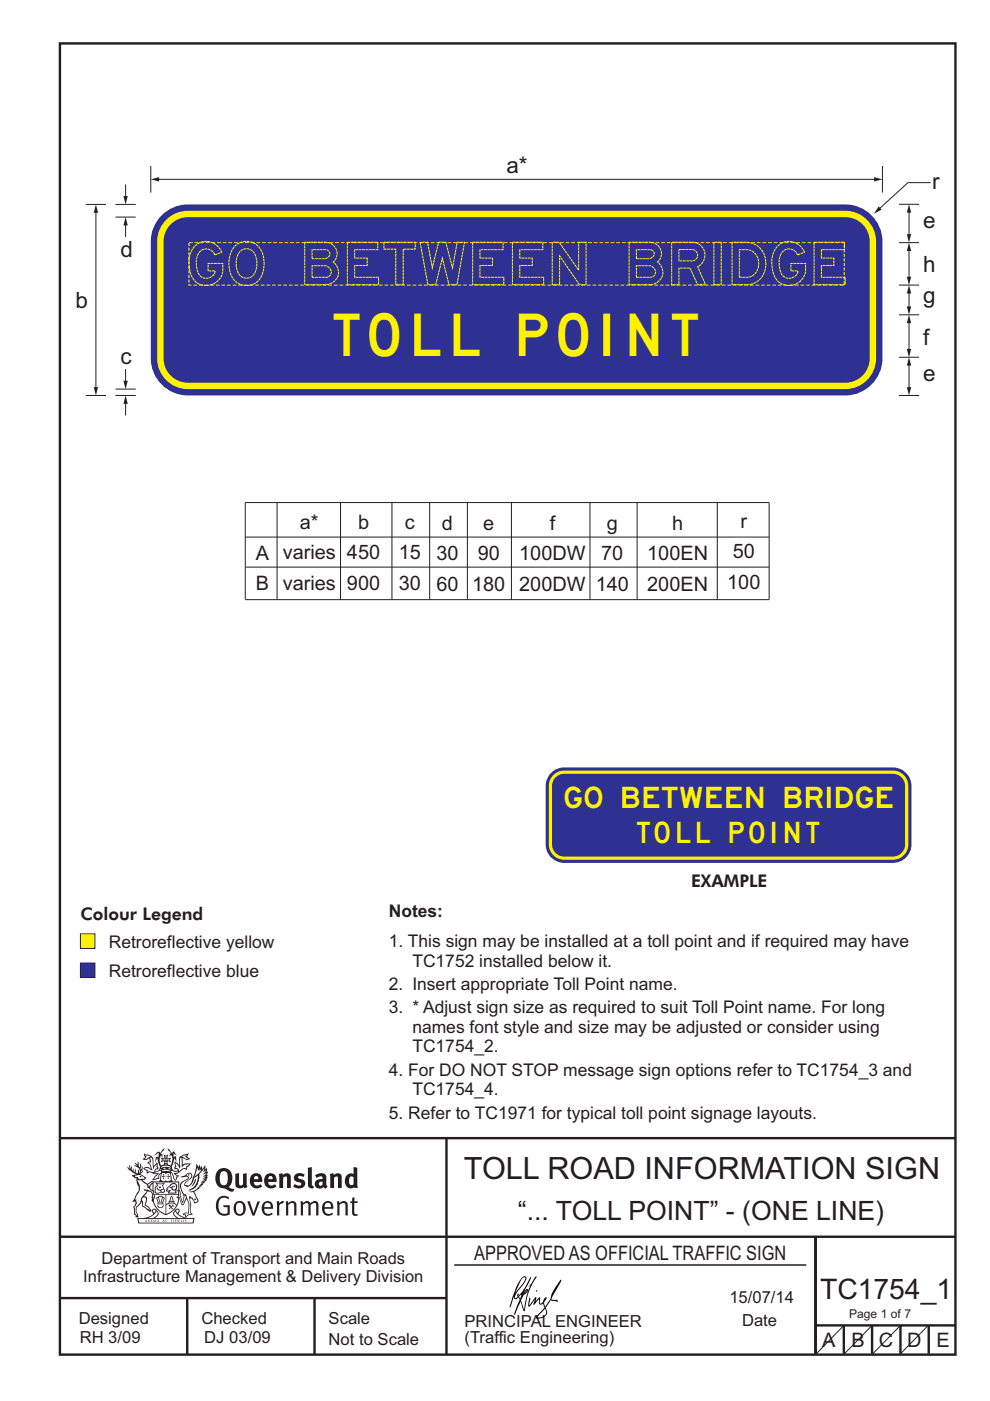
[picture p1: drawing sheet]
<svg xmlns="http://www.w3.org/2000/svg" width="210mm" height="297mm" viewBox="0 0 210 297" stroke-linecap="round" stroke-linejoin="round" font-family="sans-serif">
<path d="M34.3 45.7a7.8 7.8 0 0 1 5.5-2.4h139.5a7.9 7.9 0 0 1 7.9 7.9v24.8a7.9 7.9 0 0 1-7.9 7.8h-139.5a7.9 7.9 0 0 1-7.8-7.8v-24.8a7.8 7.8 0 0 1 2.3-5.5z" fill-rule="evenodd" fill="#2e3092"/>
<path d="M34.9 46.9a6.5 6.5 0 0 1 4.9-2.2h139.5a6.5 6.5 0 0 1 6.5 6.5v24.8a6.5 6.5 0 0 1-6.5 6.5h-139.5a6.5 6.5 0 0 1-6.5-6.5v-24.8a6.5 6.5 0 0 1 1.6-4.3z" fill-rule="evenodd" fill="#fff200"/>
<g fill="none" stroke="#231f20" stroke-width=".51">
<path d="M12.7 9.2h190v278h-190zM12.7 241.3h189.9M94.7 241.4v45.8M12.7 262.2h190.1M12.7 275.2h82M39.7 275.2v12M66.7 275.2v12M173 262.2v24.8M173 281h29.7M179 281v6M185 281v6M191 281v6"/>
<path d="M197 281v6"/>
</g>
<path d="M96.4 268.2h74.6M179 281l-6 6.2M185 281l-6.1 6.2M191 281l-6 6.2" fill="none" stroke="#231f20" stroke-width=".21"/>
<path d="M17.1 198h3v3.1h-3z" fill-rule="evenodd" fill="#fff200" stroke="#231f20" stroke-width=".21"/>
<path d="M17.1 204.2h3v3.1h-3z" fill-rule="evenodd" fill="#2e3092" stroke="#231f20" stroke-width=".21"/>
<path d="M35.9 47.9a5.2 5.2 0 0 1 3.9-1.9h139.5a5.2 5.2 0 0 1 5.2 5.2v24.8a5.2 5.2 0 0 1-5.2 5.1h-139.5a5.2 5.2 0 0 1-5.1-5.1v-24.8a5.1 5.1 0 0 1 1.2-3.3z" fill-rule="evenodd" fill="#2e3092"/>
<path d="M32 35.2v5.6M32.9 38h153.4" fill="none" stroke="#231f20" stroke-width=".21"/>
<g fill="#231f20">
<path d="M185.4 37.6l1.8 .4-1.8 .5z"/>
<path d="M32 38l1.8-.4v.9z"/>
</g>
<path d="M40.1 51.4h139v9h-139z" fill="none" stroke="#fff200" stroke-width=".21" stroke-dasharray=".7 .4" stroke-linecap="butt"/>
<path d="M190.7 75.7h4.2M192.8 76.7v6.2M190.7 83.8h4.2" fill="none" stroke="#231f20" stroke-width=".21"/>
<g fill="#231f20">
<path d="M192.3 82.1h1l-.5 1.7z"/>
<path d="M192.8 75.7l.5 1.8h-1z"/>
</g>
<path d="M197.4 38.7h-4.8l-6.6 6M18.2 43.3h4.3" fill="none" stroke="#231f20" stroke-width=".21"/>
<path d="M186.4 43.8l.6 .6-1.6 .9z" fill="#231f20"/>
<path d="M20.3 44.3v38.6" fill="none" stroke="#231f20" stroke-width=".21"/>
<g fill="#231f20">
<path d="M19.9 82.1h.9l-.5 1.7z"/>
<path d="M20.3 43.3l.5 1.8h-.9z"/>
</g>
<path d="M187.2 35.2v5.6M26.6 78.3v3.3M18.2 83.8h4.3M24.5 83.8h4.3M24.5 82.5h4.3" fill="none" stroke="#231f20" stroke-width=".21"/>
<path d="M26.2 80.7h.9l-.5 1.8z" fill="#231f20"/>
<path d="M26.6 84.8v3.3" fill="none" stroke="#231f20" stroke-width=".21"/>
<path d="M26.6 83.8l.5 1.8h-.9z" fill="#231f20"/>
<path d="M26.6 39.1v3.3M24.5 43.3h4.3M24.5 46h4.3" fill="none" stroke="#231f20" stroke-width=".21"/>
<path d="M26.2 41.6h.9l-.5 1.7z" fill="#231f20"/>
<path d="M26.6 46.9v3.4" fill="none" stroke="#231f20" stroke-width=".21"/>
<path d="M26.6 46l.5 1.8h-.9z" fill="#231f20"/>
<path d="M192.8 67.7v7.1" fill="none" stroke="#231f20" stroke-width=".21"/>
<g fill="#231f20">
<path d="M192.3 74h1l-.5 1.7z"/>
<path d="M192.8 66.7l.5 1.8h-1z"/>
</g>
<path d="M190.7 66.7h4.2M192.8 61.4v4.4" fill="none" stroke="#231f20" stroke-width=".21"/>
<g fill="#231f20">
<path d="M192.3 65h1l-.5 1.7z"/>
<path d="M192.8 60.4l.5 1.8h-1z"/>
</g>
<path d="M192.8 52.4v7.1M190.7 60.4h4.2" fill="none" stroke="#231f20" stroke-width=".21"/>
<g fill="#231f20">
<path d="M192.3 58.7h1l-.5 1.7z"/>
<path d="M192.8 51.4l.5 1.8h-1z"/>
</g>
<path d="M190.7 51.4h4.2M190.7 43.3h4.2M192.8 44.2v6.3" fill="none" stroke="#231f20" stroke-width=".21"/>
<g fill="#231f20">
<path d="M192.3 49.6h1l-.5 1.8z"/>
<path d="M192.8 43.3l.5 1.8h-1z"/>
</g>
<g fill="none" stroke="#231f20" stroke-width=".21">
<path d="M52 113.9h111.1M58.8 106.6v20.5M72.2 106.6v20.5M83.1 106.6v20.5M91.1 106.6v20.5M99.1 106.6v20.5M108.5 106.6v20.5M125.1 106.6v20.5M135.1 106.6v20.5M152.1 106.6v20.5M163.1 106.6h-111.1v20.5M163.1 106.6v20.5h-111.1"/>
<path d="M52.1 120.2h111M196.9 281l-6.1 6.2"/>
</g>
<g fill="#231f20">
<path d="M47 248.5a2.55 2.55 0 0 0 0 2.7l.3 .1a.81 .81 0 0 0 1-.9v-.6a1.04 1.04 0 0 0-1.1-1.5zM46.3 248.1a1.82 1.82 0 0 1 2.1-.2 1.82 1.82 0 0 1 .9 1.9 2.29 2.29 0 0 1-.8 1.9l.7 .3h.5l-.2 .6a2.87 2.87 0 0 1-2-.7 2.12 2.12 0 0 1-1.7-3.1z" fill-rule="evenodd"/>
<path d="M49.9 248.9l.8-.2v2a.46 .46 0 0 0 .2 .6 .46 .46 0 0 0 .7-.2v-2.2l.7-.2v2.4l.2 .5-.6 .4-.2-.3a1.02 1.02 0 0 1-1.2 .2 1.02 1.02 0 0 1-.6-1.1z" fill-rule="evenodd"/>
<path d="M54 249.5l-.1 .5h.9a.49 .49 0 0 0-.2-.6 .49 .49 0 0 0-.6 .1zM53.4 249.2a1.34 1.34 0 0 1 1.6-.3 1.34 1.34 0 0 1 .6 1.5v.2h-1.7a.77 .77 0 0 0 .5 .8 .77 .77 0 0 0 .9-.3l.3 .4a1.59 1.59 0 0 1-2.1 .2 1.59 1.59 0 0 1-.4-2z" fill-rule="evenodd"/>
<path d="M57 249.5l-.1 .5h.9a.49 .49 0 0 0-.2-.6 .49 .49 0 0 0-.6 .1zM56.4 249.2a1.34 1.34 0 0 1 1.6-.3 1.34 1.34 0 0 1 .7 1.5v.2h-1.8a.77 .77 0 0 0 .5 .8 .77 .77 0 0 0 .9-.3l.3 .4a1.59 1.59 0 0 1-2 .2 1.59 1.59 0 0 1-.5-2z" fill-rule="evenodd"/>
<path d="M59.1 248.9l.8-.2 .1 .4a.95 .95 0 0 1 1-.3 .95 .95 0 0 1 .7 .8v2.3h-.8v-2.3a.46 .46 0 0 0-.8 .1v2.2h-.9z" fill-rule="evenodd"/>
<path d="M62.5 249.1a1.75 1.75 0 0 1 2.1-.1l-.2 .5-.6-.2a.43 .43 0 0 0-.6 .3l.4 .3a1.04 1.04 0 0 1 1.2 1.2 1.04 1.04 0 0 1-1.4 .9l-1.2-.4 .3-.6 1 .4 .4-.4a.88 .88 0 0 0-1-.5l-.4-.2-.1-.4z" fill-rule="evenodd"/>
<path d="M65.3 247.6l.8-.2 .1 3.8 .2 .2 .2 .5a.88 .88 0 0 1-1-.1 .88 .88 0 0 1-.3-1z" fill-rule="evenodd"/>
<path d="M67.8 250.6a.43 .43 0 0 0-.1 .7 .43 .43 0 0 0 .7-.1v-.7zM66.8 249.2a1.7 1.7 0 0 1 2.4 .1v1.8l.3 .4-.4 .5-.5-.3a1.03 1.03 0 0 1-1.7-.2 1.03 1.03 0 0 1 .8-1.5h.7v-.4a.8 .8 0 0 0-1.2 .1z" fill-rule="evenodd"/>
<path d="M69.9 248.9l.8-.2 .1 .4a.95 .95 0 0 1 1-.3 .95 .95 0 0 1 .7 .8v2.3h-.8v-2.3a.46 .46 0 0 0-.8 .1v2.2h-.8z" fill-rule="evenodd"/>
<path d="M74.3 249.5a1.48 1.48 0 0 0 0 1.7l.4 .1 .3-.2v-1.5l-.3-.2zM75 247.4l.8 .2 .1 4.3h-.7l-.1-.2a1.26 1.26 0 0 1-1.4 0 1.26 1.26 0 0 1-.6-1.3 1.29 1.29 0 0 1 .5-1.3 1.29 1.29 0 0 1 1.4-.2z" fill-rule="evenodd"/>
<path d="M46.4 253.9a1.72 1.72 0 0 1 2.2 0l-.2 .3a1.24 1.24 0 0 0-1.4-.1 1.24 1.24 0 0 0-.7 1.3 1.49 1.49 0 0 0 1.3 2l.7-.2v-1.3h-.9l-.1-.4h1.4v2a1.93 1.93 0 0 1-2.2-.1 1.93 1.93 0 0 1-.7-2.2l.2-.7z" fill-rule="evenodd"/>
<path d="M50.3 255.2a1.65 1.65 0 0 0 .3 2.2 .99 .99 0 0 0 1-1.5 .78 .78 0 0 0-.4-.8 .78 .78 0 0 0-.9 .1zM50 254.9a1.33 1.33 0 0 1 1.6-.1 1.33 1.33 0 0 1 .5 1.5 1.31 1.31 0 0 1-1.3 1.5 1.31 1.31 0 0 1-1.3-1.6l.1-.5z" fill-rule="evenodd"/>
<path d="M52.5 254.7l.4-.1 .9 2.6 .8-2.5h.5l-1.1 3h-.5z" fill-rule="evenodd"/>
<path d="M56.2 255.2l-.2 .7h1.4a.7 .7 0 0 0-.3-.8 .7 .7 0 0 0-.9 .1zM55.9 255a1.22 1.22 0 0 1 1.5-.2 1.22 1.22 0 0 1 .5 1.5h-1.9a.93 .93 0 0 0 .5 1 .93 .93 0 0 0 1.2-.2l.1 .3a1.43 1.43 0 0 1-1.7 .1 1.43 1.43 0 0 1-.6-1.7z" fill-rule="evenodd"/>
<path d="M58.7 254.8l.4-.2 .1 .5 .4-.3 .6-.2-.2 .6a.66 .66 0 0 0-.8 .6v1.9h-.4z" fill-rule="evenodd"/>
<path d="M60.6 254.8l.4-.2 .1 .5a.94 .94 0 0 1 1-.4 .94 .94 0 0 1 .8 .7v2.3h-.5l-.1-2.5a.81 .81 0 0 0-1.2 .3v2.2h-.4z" fill-rule="evenodd"/>
<path d="M63.7 254.7l.5-.1 .1 .5 .4-.3a.78 .78 0 0 1 1.1 .3 .9 .9 0 0 1 1-.5 .9 .9 0 0 1 .7 .8v2.3h-.4l-.1-2.5a.67 .67 0 0 0-1.1 .3v2.2h-.5v-2.4l-.4-.2-.7 .4v2.2h-.5z" fill-rule="evenodd"/>
<path d="M69 255.2l-.2 .7h1.4a.7 .7 0 0 0-.3-.8 .7 .7 0 0 0-.9 .1zM68.7 255a1.22 1.22 0 0 1 1.5-.2 1.22 1.22 0 0 1 .5 1.5h-1.9a.93 .93 0 0 0 .5 1 .93 .93 0 0 0 1.2-.2l.1 .3a1.44 1.44 0 0 1-1.7 .1 1.44 1.44 0 0 1-.6-1.7z" fill-rule="evenodd"/>
<path d="M71.4 254.8l.5-.2 .1 .5a.94 .94 0 0 1 1-.4 .94 .94 0 0 1 .7 .7v2.3h-.4l-.1-2.5a.81 .81 0 0 0-1.2 .3v2.2h-.5z" fill-rule="evenodd"/>
<path d="M74.7 254l.5-.2v.9h.7l-.1 .4h-.7l.1 2.2 .1 .1h.5l.1 .3a.75 .75 0 0 1-1.2-.6v-2h-.4v-.4h.4z" fill-rule="evenodd"/>
<path d="M30.8 244.9l1.1 .3-.9 .5h-.4l.5-.5zM31.8 245.5l.2-.1a2.44 2.44 0 0 1 .4 2l.1 .4 .7-1-.1 .6 .3 .3a.57 .57 0 0 0-.6 .8l-1-.2-.5 .2 .1-.5-.7-.2 .6-.2 1 .5 .1-.1-.6-1.3-.2-.1 .5-.1zM30.7 244.5l-.2 .4 .3 .4-.6 .4a1.04 1.04 0 0 0 1.4-.1l.2 .7h-.4l-.2 .4a.94 .94 0 0 1 .9 1.1l-.2-.1a1.16 1.16 0 0 0-1.5-.1l.3 .4 .4 .2 .1 .5 .2 .2v-.2a.94 .94 0 0 1 1.1 .2h.9l-1.2 1.2a1.13 1.13 0 0 0 1.2-.2l.4-.1-.1-.4 .5-.7a.83 .83 0 0 0-.6 1.1l-.3-.1-.7 .3 1.1-1.4-.5 .2-.5-.1 1.3-.5-.2-.2-.8 .4v-.3l.2-.2 .3 .1 .1-.3-.2-.4v-.6l-.2-.3-.6 .9v-.7a1.42 1.42 0 0 0-1.7-1.8z" fill-rule="evenodd"/>
<path d="M38.5 245.3l.5-.3 .7-.1-.6 .3 .8 .5h-.3zM38.3 245.5h.2l.1 2a1.69 1.69 0 0 1 1.5-.7l-.7 .5 .1 .5a1.1 1.1 0 0 0-1.5 .6l-.1-.5-.2-.2h-.5l.2-.4-.2-.7a1.42 1.42 0 0 1 .8 1.1l.2-.1zM37.1 246.2l.1 1-.2 .3v.5l.6-.1 .1 .2a.96 .96 0 0 1-1.1-.1l-.1 .1a1.06 1.06 0 0 0 1.3 .2v.1a.72 .72 0 0 1-1 .2l.3 .5 .6 .3-.4 .1-.1 .7-.3-.4-.3-1.1-.4-.4 .4 .9a1.54 1.54 0 0 0 .6 1.2l.2-.3a.58 .58 0 0 1 .5-.7l.1-.2h-.3l-.4-.3 .9-.5a.93 .93 0 0 1 1.1-.5l.1 .2 .2-.1 .1-.5a.99 .99 0 0 0 .7-.9l-1.3 .1-.4 .3v-1.5l.9 .4 .8-.3h-.3l-.5-.4 .4-.7-.7 .2a1.46 1.46 0 0 0-1.3 2.1v.4l-.2-.4z" fill-rule="evenodd"/>
<path d="M35.6 248.9l.2 .1-.1 .4h.3l-.3 .1v.5l-.1-.6h-.3l.3-.1z" fill-rule="evenodd"/>
<path d="M34.6 248.9l.2 .1-.1 .3 .4 .1h-.4v.6l-.1-.5-.3-.1h.3z" fill-rule="evenodd"/>
<path d="M34.3 248.8a.57 .57 0 0 1 .9 .2 .57 .57 0 0 1 .9-.2l.2 1.4-.2 .1a.57 .57 0 0 1-.9-.1 .69 .69 0 0 1-1.1 0zM34.2 248.1l-.3 2.1-.2 .4h2.9l-.1-.4-.3-2.1h-.2v.3l-.8-.1-.9 .1 .1-.3z" fill-rule="evenodd"/>
<path d="M34.2 252.4a.3 .3 0 0 0 .6 0 .3 .3 0 0 0-.6 0zM33.3 251l.3 .3-.3 .3a.79 .79 0 0 0 0 1.3l.8-.2-.1-.3a.55 .55 0 0 1-.7-.6h.1l.1 .3 .4 .1 .8-.2-.4-.7 .4-.3-.7 .1zM33 250.7l1.1 .2 .9-.2-.4 .7 .4 1.1a.56 .56 0 0 1-.8 .3l-.2 .1a.73 .73 0 0 1-.9 .1 .73 .73 0 0 1-.3-.9v-.4l.5-.4z" fill-rule="evenodd"/>
<path d="M35.6 251.9l.7-.5a.58 .58 0 0 1 1-.1 .58 .58 0 0 1-.5 .9l-.2-.3a.43 .43 0 0 1 .6-.3v-.1a.57 .57 0 0 0-.8 .2l-.2-.1-.3 .2 .4 .1a.55 .55 0 0 0 .9 .5v.5h-1.3l.3-.4-.1-.2-.6 .1 .2-.2-.2-.1zM35.4 251.8l-.1 .2a.39 .39 0 0 0 .2 .7l.3-.1-.2 .5h1.9l-.1-.8a.86 .86 0 0 0-.1-1.4 .86 .86 0 0 0-1.3 .4z" fill-rule="evenodd"/>
<path d="M36 254.8h.8v.2h-.8zM36.4 253.8l.2 .8h-.4zM36.4 253.5l-.3 .5-.1 .6h-.2v.4l-.7 .4 .1 .2a1.48 1.48 0 0 1 2.2 .1l.2-.1-.6-.5v-.5h-.2l-.1-.6z" fill-rule="evenodd"/>
<path d="M35.8 255.4l.3 .1 .2 .3 .3-.2-.2-.2a.38 .38 0 0 1 .4 .5l-.1-.2-.3 .3 .3 .2-.3 .2-.1-.3-.4 .3-.1-.2 .4-.3-.2-.1-.1 .1z" fill-rule="evenodd"/>
<path d="M34.5 254h.2v.2l-.3 .6h-.1zM33.6 255.3h.9v.2a.55 .55 0 0 1-.8 .4v-.2h-.2zM33.4 254h.2l.2 .8h-.2zM33.6 255h.8l.1 .1-.8 .1zM33.8 253.7h.5l-.2 1.1h-.2zM33.3 253.8l-.1 .3 .3 1.2a.48 .48 0 0 0-.1 .5 .48 .48 0 0 0 .4 .3l.6-.1a.49 .49 0 0 0 .2-.7l.3-1.2-.1-.3a1.42 1.42 0 0 0-1.5 0z" fill-rule="evenodd"/>
<path d="M33.6 251.6h.5l.1 .3h-.4z" fill-rule="evenodd"/>
<path d="M41.3 250.1l.3-.2-.2 .9-.6 .7h-.2l.5-.7z" fill-rule="evenodd"/>
<path d="M39.7 249l.3-.2 .5 .2a.88 .88 0 0 1-.6 1.1 1.22 1.22 0 0 0-.8 1.3l.5 .2a.72 .72 0 0 0 .9-.4l.5-.8 .2-.6 .8-.6v.3a2.85 2.85 0 0 1-2 2.8l.1 .1a2.13 2.13 0 0 0 1.9-1.5l-.1-.2a2.01 2.01 0 0 0 .3-1.8l1.2-1.3-.4 1 .7-.5-.7 1 .8-.4-.8 .8 .7-.1-.9 .5 .8-.1-.8 .4h.7l-.8 .3 .3 .2h-.4l.2 .4-.4-.1 .2 .3h-.4l.1 .3h-.1a2.16 2.16 0 0 1-2 1l.1 .2h.4a.76 .76 0 0 1 .7 .7l.5 1.2-.6 .2a1.45 1.45 0 0 0-1.2-1.3l.3 1.8-.1 1.9 .4 .2a1.07 1.07 0 0 0-1.2 .4v-.3l-.5-.2a.87 .87 0 0 1 1-.1l.1-.7a4.4 4.4 0 0 0-.6-3.1l-.1-.3h-.2a2.16 2.16 0 0 1-.7-2.2l.3-.3 1.2-.8a.55 .55 0 0 0-.4-.7zM37.8 252.4a.76 .76 0 0 1 .3 1.1l.6 1.6 .4-1.7 .2 .1a.61 .61 0 0 1-.1 .9l-.3 .9h-.2l-.7-1.6-.3 .1a1.18 1.18 0 0 0 .1-1.4zM41.8 247.5l.2 .8 .3-.6v.6l.3-.5a1.9 1.9 0 0 1-1.1 1.4l-.3 .3zM38.2 249.6l1.4-.1 .2 .1v.3l-.5 .3a1.26 1.26 0 0 0-1 1.9l.2 .7a1.84 1.84 0 0 1 .2 2l-.4-1.3a.96 .96 0 0 0-.4-1.3l-.4 .3a.78 .78 0 0 1-.1 1.3l.2 .2h.4l.4 1.1a.38 .38 0 0 0 .2 .4 .38 .38 0 0 0 .4-.1l.6-1.2a2.94 2.94 0 0 1 .3 2.5v.5l-.8-.1-.3 .4v.2l.4-.1 .1 .4 .2 .1a1.02 1.02 0 0 1 1.3-.5l-.1-.4-.3-.1 .2-1.7-.3-1.4 .1 .1a1.14 1.14 0 0 1 .7 .9 .63 .63 0 0 0 .9-.2 .63 .63 0 0 0-.2-.8l-.6-1.3 .9-.6 .2-.3 .2-.1v-.2h.3l-.1-.3h.4l-.1-.3 .5-.1-.2-.2 .5-.4 .1-.2-.3 .1 .5-.6-.3 .1 .3-.6-.4 .1 .4-.5v-.3l-.3 .2 .1-.6v-.3l-.4 .3-.1-.8-.5 .8-.2-.7-.2 .5-.3-.8-.1 .6-.5-.8-.1 1.4-.7 1.9a1.81 1.81 0 0 1-.9 1.4l-.6-.2a1.75 1.75 0 0 1 1.1-1.2 .75 .75 0 0 0 .1-1.3 .75 .75 0 0 0-1.2 .5z" fill-rule="evenodd"/>
<path d="M41.2 254.2l.3-.1 .1 .3h-.4z" fill-rule="evenodd"/>
<path d="M29.4 258.4h11.6l-.2 .8h-11.3zM31.3 258.2l.5-.1a2.48 2.48 0 0 0 1.4-1.3l.2 .6-.5 .5-.4 .3zM32.5 256.6l.3-.2 .2 .2-.3 .6zM37.2 256.8a2.65 2.65 0 0 0 1.8 1.4h-1.1l-.5-.3-.5-.5zM37.4 256.6l.2-.2 .3 .2-.3 .6zM29.2 258.2l.1 1.2h11.7l.3-1.1-.2-.1a4.1 4.1 0 0 1-3.3-.9l.3-.4-.1-.5a1.06 1.06 0 0 0-1.3 .9l.2 .4 .6 .5h-4.7l.3-.1a.84 .84 0 0 0 .6-.7 .84 .84 0 0 0-.5-.9l-.3-.2-.5 .1-.1 .5 .3 .4a4.2 4.2 0 0 1-3.4 .9z" fill-rule="evenodd"/>
<path d="M31 258.7l.1 .2h-.2zM31 258.6l-.3 .5 .4-.1 .2 .1z" fill-rule="evenodd"/>
<path d="M31.3 258.6h.2v.4a.25 .25 0 0 0 .3-.1 .25 .25 0 0 0-.1-.3h.1a.29 .29 0 0 1 0 .4 .29 .29 0 0 1-.4 0 .29 .29 0 0 1 0-.4z" fill-rule="evenodd"/>
<path d="M32.2 258.6a.22 .22 0 0 1 .3 .2 .22 .22 0 0 1-.3 .2zM32 258.6v.5a.33 .33 0 0 0 .5-.1 .33 .33 0 0 0 0-.4 .33 .33 0 0 0-.5 0z" fill-rule="evenodd"/>
<path d="M32.9 258.7l.1 .2h-.2zM32.9 258.6l-.2 .5 .3-.1 .2 .1z" fill-rule="evenodd"/>
<path d="M33.3 258.6h.2v.2l.3-.2-.2 .2 .2 .3-.3-.2-.1 .2h-.1l.2-.3z" fill-rule="evenodd"/>
<path d="M34.7 258.7l.1 .2h-.2zM34.7 258.6l-.3 .5 .4-.1 .2 .1z" fill-rule="evenodd"/>
<path d="M35 258.6h.4h-.1v.5h-.2l.1-.5z" fill-rule="evenodd"/>
<path d="M36.2 258.6h.3h-.2v.2h.2h-.2l.1 .3h-.2z" fill-rule="evenodd"/>
<path d="M36.7 258.6h.2v.5h-.2z" fill-rule="evenodd"/>
<path d="M37.3 258.6a.22 .22 0 0 1 .3 .2 .22 .22 0 0 1-.3 .2zM37.1 258.6v.5a.33 .33 0 0 0 .5-.1 .33 .33 0 0 0 0-.4 .33 .33 0 0 0-.5 0z" fill-rule="evenodd"/>
<path d="M37.8 258.6h.3h-.1v.2h.1h-.1v.2l.1 .1h-.3z" fill-rule="evenodd"/>
<path d="M38.3 258.6h.3l-.1 .4 .2 .1h-.4z" fill-rule="evenodd"/>
<path d="M38.9 258.6h.2v.5h-.2z" fill-rule="evenodd"/>
<path d="M39.3 258.6h.2l-.2 .1 .2 .2-.1 .2h-.1v-.2l.2 .1z" fill-rule="evenodd"/>
<path d="M34.2 247.4a1.51 1.51 0 0 1 2 .2 2.67 2.67 0 0 0-2.1 0zM35.7 247.6l.4 .2 .1 .2-.4-.1zM34.6 247.7l.4-.1 .2 .2h-.4zM34 247.9l.3 .1-.3 .1zM34.9 246.9l.3-.2 .2 .2zM34.9 245.7h.2v.4h-.2zM35 245.1l.2 .2 .2-.2-.1 .4h-.2zM35.1 246.3h.2l.1 .4-.2-.2-.2 .2zM35.3 245.7h.2v.4h-.2zM34.4 245.7l.3 .1v.2l-.3 .1 .2-.2zM35.7 245.8l.3-.1-.2 .2 .2 .2-.4-.1zM32.7 244.9l1-.5-.1 1-.2-.1-.4 .1-.2 1.1 .5-1 .2 .9a1.84 1.84 0 0 1 .3 1.7l.4 .1a2.48 2.48 0 0 1 2.2 .1l.2-.3-.2-.7 .7-1.7 .4 .6-.2-1-.2-.1-.2 .3v-.9l.6 .4-.6-.7h-.3l-.1 .4-.5-.8-.5-.3 .2 .4 .5 .6-.4 .7 .4-.3a2.06 2.06 0 0 1 0 2.2l-.6-.2-.1-.6 .1-.1 .8 .2-.4-.5 .4-.5-.7 .2-.2-.2 .2-.7-.5 .4-.5-.4 .2 .7-.2 .2-.7-.2 .4 .5-.4 .5 .7-.2 .2 .1-.2 .6-.5 .2a2.02 2.02 0 0 1 0-2.2l.3 .5-.1-.6-.3-.1 .8-1.2-.5 .3-.4 .7-.2-.3a.8 .8 0 0 0-.8 .5z" fill-rule="evenodd"/>
<path d="M29.2 250.1l.3 .2a.61 .61 0 0 1 .8 .3l.3 .2a.8 .8 0 0 1 .6 1l.4 .1 .5 .6a1 1 0 0 1 .5 1l-.1 .7v-.5h-.1a.96 .96 0 0 0-.8-1.3l-.3-.2h-.6l-.1-.1-.2 .1 .2 .3h.5l-1.1 1.4-.2 .9-.4 .6a1.33 1.33 0 0 0-.5 1.8l.2 .5a1.26 1.26 0 0 1-.5-1.4l-.1-.4a1.56 1.56 0 0 0 .4-1.7l-.3 .2 .2-.5a3.2 3.2 0 0 0 .7-3zM30.4 253.9h.4a2.06 2.06 0 0 1-.1 1.6l.7 .5 .4 .5-.6-.2-.8-.6-.1-.9a.51 .51 0 0 1 .1-.9zM28.6 249.3a1.52 1.52 0 0 1 2.1 .6l-1.1 .1-.2-.1-.2-.4-.4 .1zM27.5 247v.8l-.3-.4-.2 .1a3.1 3.1 0 0 0 2 1.5l-1 .1 .5 .6 .5 .1v1.1a1.84 1.84 0 0 1-.2 2.5l-.4 .9-.4 .4 .3 .1 .4-.1 .1 .4-.2 .5-.3 .2 .1 1.8 .2-.1 .2 .6h.2l.4-.1-.1-.5a1.3 1.3 0 0 1-.1-1.6l.8-1.1 .2 1.1 .6 .2 .4 .6 .2-.2 .2 .4 .5-.1a1.85 1.85 0 0 0-1.2-1.3l.1-.3a1.39 1.39 0 0 0 0-1.5h-.5l.5-.6a.66 .66 0 0 1 .9-.4 .66 .66 0 0 1 .3 .9l-.1 .4h.2v.1l-.2 .3 .2 .5 .2-.3a2.24 2.24 0 0 0 .1-2.2 .73 .73 0 0 1-.7-.6 .73 .73 0 0 1 .5-.8l.1-.2a.94 .94 0 0 0-.9 .8 .48 .48 0 0 1-.1-.5 .48 .48 0 0 1 .5-.3l.5-.3a.51 .51 0 0 0-.8 .2l-.5 .3-1-.8 .6-.1 .1-.5-1.1-.7 .5-.4v-.4l-.5 .5 .1-.2a.69 .69 0 0 0 .2-1.1v.5l-.3 .2 .1-1.1-.3-.2 .1 .6-.1 .2-.4-1.2v.6l-.7-.3 .6 .6-.6-.2 .2 .3a1 1 0 0 1 .8 1.5l-.2-.8v.8l-.5-.2-.1-.7-.2 .6-.2-.1v-.6l-.2 .4-.2-.2 .1-.7-.2 .5z" fill-rule="evenodd"/>
<path d="M29.5 249.5l.3-.2 .3 .3z" fill-rule="evenodd"/>
<path d="M32.4 250.5h5.6v2l-.2-.1v-1.7h-5.2v2.5h5.2v-.8l.1 .2-.1 1.1v-.3h-2.5v4a4.1 4.1 0 0 0 2.6-3.6l.1-.1a4 4 0 0 1-2.8 3.9 4.2 4.2 0 0 1-2.8-4.7l.1 1.3 .1-.1a3.8 3.8 0 0 0 2.5 3.3v-4h-2.5l-.2-.9z" fill-rule="evenodd"/>
<circle cx="40" cy="249.1" r=".17"/>
</g>
<g fill="#000">
<path d="M111.6 273.7l.2-.2-.5 .7zM110.4 274.5l.2 .1-.3 .8-.2-.5zM110.9 270.9h.5a9.3 9.3 0 0 1-2 3.1l-.1 .3 1-2.5zM110.6 271a14.7 14.7 0 0 0-2.2 4.9l-.3 1.2 .1 .1 .8-2.3a.42 .42 0 0 0 .2 .6 .42 .42 0 0 0 .6-.3l.2-.1 .2 .5-1.1 3.2h.2l1.1-2.9 .6 1.9 .2 .2 .2-.5a13.5 13.5 0 0 1 2-6.2l.4-.5-.1-.2-1.6 2.1 .4-.1a14.9 14.9 0 0 0-1.3 5.1l-.4-1.1a1.39 1.39 0 0 1 .2-1.9l.1-.2a.92 .92 0 0 0 .8-1.2 .75 .75 0 0 0-.8 .7l-.1 .2 1.6-3.4h-.1l-.4 .7a10.5 10.5 0 0 1-2.2 3.3l.2-.5a.32 .32 0 0 0-.4 .2 .32 .32 0 0 0 .1 .4l-.5 .4a3.2 3.2 0 0 1 1.1-2.3l.5-.6a2.49 2.49 0 0 0 .7-1.6l-.4-.2z" fill-rule="evenodd"/>
<path d="M113.7 273.6l.3 .2h-.3z" fill-rule="evenodd"/>
<path d="M115.6 277.5a1.15 1.15 0 0 1 .1 1.3 1.15 1.15 0 0 1-1.2 .5l-.6 .1zM112.2 275.2l-.2 1.6 .2 .2 1.2-1.5-.2 1.1 1.1-1.1a.94 .94 0 0 0 .4 1.1l.5-.3 .3 .9-1.2 1.3a.98 .98 0 0 0-.5 1 1.9 1.9 0 0 0 2.3-1.3l-.1-.2a1.02 1.02 0 0 1 .2-1.4l.6-1 1.5 .3-.2-.4v.2l-1.1-.1v-.3l2-3.6 .1-.2-.2-.2-1.7 2.8a6.6 6.6 0 0 1-1.6 2.9l-.1-.2a1.01 1.01 0 0 1 .4-1.4l.1-.2-.3-.1-.4 .4-.1 .5-.6 .4-.1-.4 .1-.9-.2-.1-.9 1 .3-1h-.2l-1.4 1.8 .3-1.5v-.1z" fill-rule="evenodd"/>
</g>
<path d="M116.9 163.9a3.9 3.9 0 0 1 2.8-1.2h69.7a3.9 3.9 0 0 1 3.9 3.9v12.4a3.9 3.9 0 0 1-3.9 4h-69.7a3.9 3.9 0 0 1-4-4v-12.4a3.9 3.9 0 0 1 1.2-2.7z" fill-rule="evenodd" fill="#2e3092"/>
<path d="M117.4 164.3a3.2 3.2 0 0 1 2.3-.9h69.7a3.3 3.3 0 0 1 3.3 3.2v12.4a3.3 3.3 0 0 1-3.3 3.3h-69.7a3.3 3.3 0 0 1-3.3-3.3v-12.4a3.2 3.2 0 0 1 1-2.3z" fill-rule="evenodd" fill="#fff200"/>
<path d="M118.1 164.6l1-.5h.6h69.7a2.58 2.58 0 0 1 2.6 2.5v12.4a2.58 2.58 0 0 1-2.6 2.6h-69.7a2.58 2.58 0 0 1-2.6-2.6v-12.4a2.58 2.58 0 0 1 1-2z" fill-rule="evenodd" fill="#2e3092"/>
<g font-size="9" fill="#fff200">
<text x="40.1" y="60.4">GO</text>
<text x="64.6" y="60.4">BETWEEN</text>
<text x="133.4" y="60.4">BRIDGE</text>
<text x="70.8" y="75.6">TOLL POINT</text>
</g>
<text font-size="6.5" fill="#231f20" x="98.4" y="249.9">TOLL ROAD INFORMATION SIGN</text>
<text font-size="6" fill="#231f20" x="173.9" y="275.3">TC1754_1</text>
<text font-size="5.6" fill="#231f20" x="109.9" y="258.7">“... TOLL POINT” - (ONE LINE)</text>
<g font-size="4.8" fill="#231f20">
<text x="107.4" y="36.7">a*</text>
<text x="197.7" y="40">r</text>
<text x="195.8" y="48.4">e</text>
<text x="25.5" y="54.4">d</text>
<text x="195.8" y="57.7">h</text>
<text x="16" y="65.4">b</text>
<text x="195.8" y="64.2">g</text>
<text x="25.5" y="77.1">c</text>
<text x="195.8" y="73.1">f</text>
<text x="195.8" y="80.9">e</text>
</g>
<g font-size="4.5" fill="#fff200">
<text x="119.8" y="171.2">GO</text>
<text x="132.1" y="171.2">BETWEEN</text>
<text x="166.5" y="171.2">BRIDGE</text>
<text x="135.2" y="178.8">TOLL POINT</text>
</g>
<g font-size="4.2" fill="#231f20">
<text x="63.6" y="112.1">a*</text>
<text x="75.9" y="112.1">b</text>
<text x="85.9" y="112.1">c</text>
<text x="93.7" y="112.3">d</text>
<text x="102.5" y="112.3">e</text>
<text x="116.6" y="112.3">f</text>
<text x="128.7" y="112.3">g</text>
<text x="142.6" y="112.3">h</text>
<text x="157.1" y="111.9">r</text>
<text x="54.2" y="118.6">A</text>
<text x="60" y="118.6">varies</text>
<text x="73.6" y="118.6">450</text>
<text x="84.6" y="118.6">15</text>
<text x="92.6" y="118.8">30</text>
<text x="101.3" y="118.8">90</text>
<text x="110.1" y="118.8">100DW</text>
<text x="127.5" y="118.8">70</text>
<text x="137.3" y="118.8">100EN</text>
<text x="155.4" y="118.4">50</text>
<text x="54.2" y="125.2">B</text>
<text x="60" y="125.1">varies</text>
<text x="73.6" y="125.1">900</text>
<text x="84.6" y="125.1">30</text>
<text x="92.6" y="125.3">60</text>
<text x="100.1" y="125.3">180</text>
<text x="110.1" y="125.3">200DW</text>
<text x="126.3" y="125.3">140</text>
<text x="137.3" y="125.3">200EN</text>
<text x="154.2" y="124.9">100</text>
<text x="100.6" y="267.2">APPROVED AS OFFICIAL TRAFFIC SIGN</text>
<text x="174.4" y="285.6">A</text>
<text x="180.6" y="285.6">B</text>
<text x="186.4" y="285.6">C</text>
<text x="192.4" y="285.6">D</text>
<text x="198.7" y="285.6">E</text>
</g>
<g font-size="3.7" fill="#231f20">
<text x="146.6" y="188.1">EXAMPLE</text>
<text x="17.1" y="195.1">Colour Legend</text>
<text x="82.5" y="194.5">Notes:</text>
<text x="23.1" y="200.9">Retroreflective yellow</text>
<text x="82.5" y="200.8">1. This sign may be installed at a toll point and if required may have</text>
<text x="23.1" y="207.1">Retroreflective blue</text>
<text x="82.5" y="209.9">2. Insert appropriate Toll Point name.</text>
<text x="87.5" y="205">TC1752 installed below it.</text>
<text x="82.5" y="214.9">3. * Adjust sign size as required to suit Toll Point name. For long</text>
<text x="87.5" y="219">names font style and size may be adjusted or consider using</text>
<text x="87.5" y="223.1">TC1754_2.</text>
<text x="82.5" y="228.1">4. For DO NOT STOP message sign options refer to TC1754_3 and</text>
<text x="87.5" y="232.2">TC1754_4.</text>
<text x="82.5" y="237.2">5. Refer to TC1971 for typical toll point signage layouts.</text>
</g>
<g font-size="3.5" fill="#231f20">
<text x="21.5" y="267.9">Department of Transport and Main Roads</text>
<text x="17.7" y="271.8">Infrastructure Management &amp; Delivery Division</text>
<text x="16.7" y="280.7">Designed</text>
<text x="42.7" y="280.7">Checked</text>
<text x="69.7" y="280.7">Scale</text>
<text x="98.5" y="281.4">PRINCIPAL ENGINEER</text>
<text x="154.7" y="276.2">15/07/14</text>
<text x="157.4" y="281.2">Date</text>
<text x="16.9" y="284.8">RH 3/09</text>
<text x="43.3" y="284.8">DJ 03/09</text>
<text x="69.7" y="285.2">Not to Scale</text>
<text x="98.5" y="284.8">(Traffic Engineering)</text>
</g>
<text font-size="2.6" fill="#231f20" x="180.1" y="279.5">Page 1 of 7</text>
</svg>
